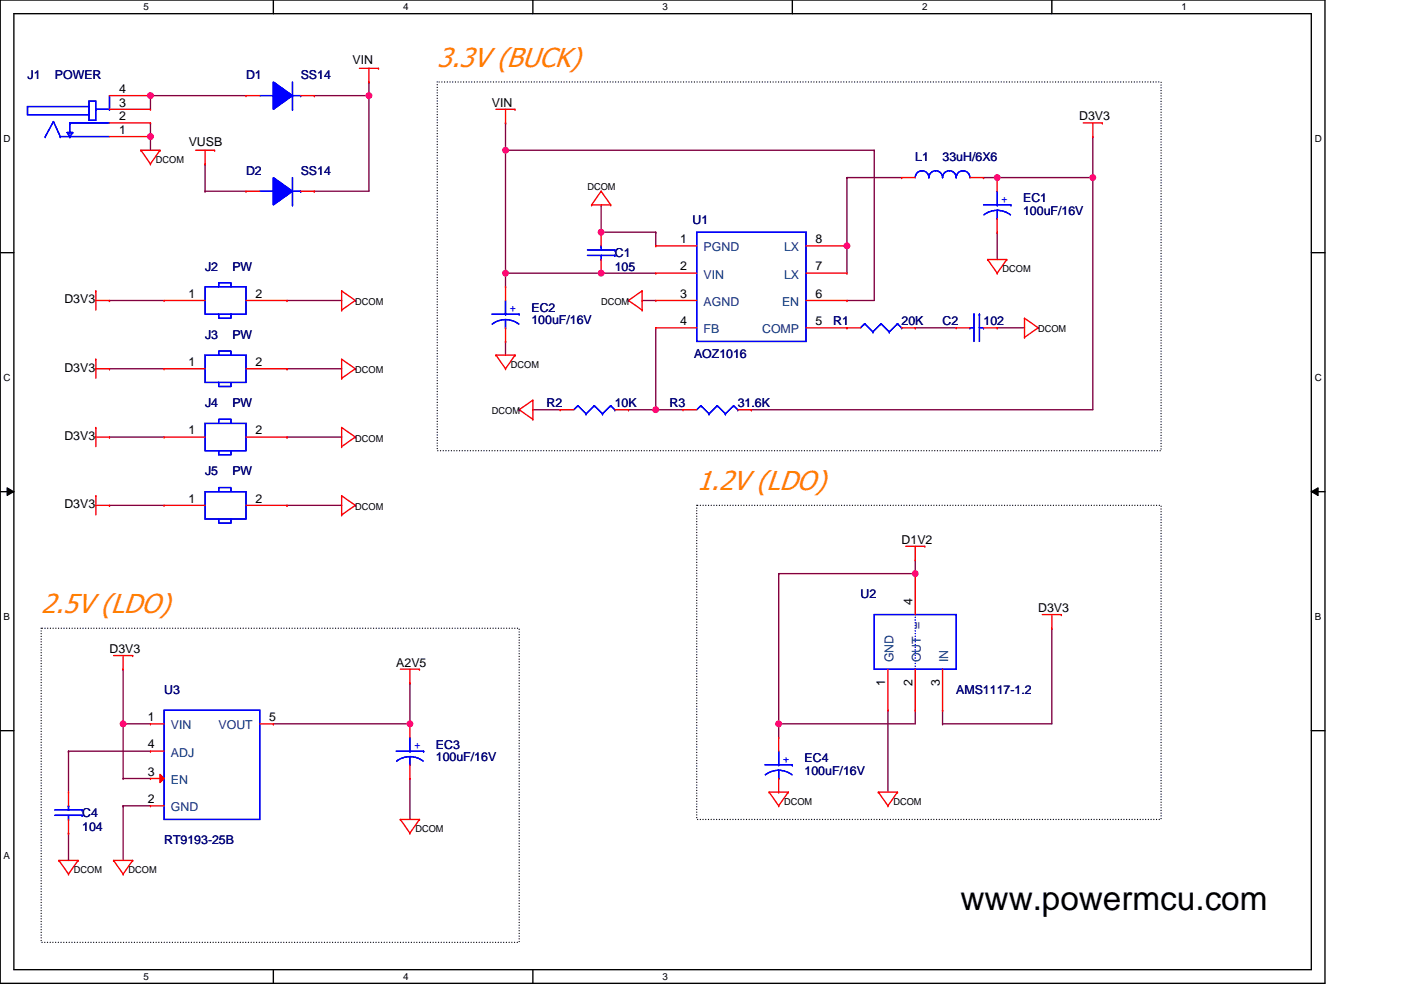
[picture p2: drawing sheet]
<svg xmlns="http://www.w3.org/2000/svg" width="297mm" height="210mm" viewBox="0 0 297 210" stroke-linecap="round" stroke-linejoin="round" font-family="sans-serif">
<path d="M0 0h280.9v208.5h-280.9zM2.9 2.9h275.1v202.7h-275.1z" fill="none" stroke="#000" stroke-width=".29"/>
<g fill="#fff">
<path d="M30.4 .3h1.2v2.3h-1.2z"/>
<path d="M30.4 205.9h1.2v2.3h-1.2z"/>
</g>
<path d="M58 0v2.9M58 205.6v2.9" fill="none" stroke="#000" stroke-width=".29"/>
<g fill="#fff">
<path d="M85.5 .3h1.1v2.3h-1.1z"/>
<path d="M85.5 205.9h1.1v2.3h-1.1z"/>
</g>
<path d="M113 0v2.9M113 205.6v2.9" fill="none" stroke="#000" stroke-width=".29"/>
<g fill="#fff">
<path d="M140.5 .3h1.1v2.3h-1.1z"/>
<path d="M140.5 205.9h1.1v2.3h-1.1z"/>
</g>
<path d="M168 0v2.9" fill="none" stroke="#000" stroke-width=".29"/>
<path d="M195.5 .3h1.2v2.3h-1.2z" fill="#fff"/>
<path d="M223 0v2.9" fill="none" stroke="#000" stroke-width=".29"/>
<g fill="#fff">
<path d="M250.5 .3h1.2v2.3h-1.2z"/>
<path d="M.8 28.2h1.5v2.4h-1.5z"/>
<path d="M278.7 28.2h1.5v2.4h-1.5z"/>
<path d="M.8 78.9h1.5v2.3h-1.5z"/>
<path d="M278.7 78.9h1.5v2.3h-1.5z"/>
</g>
<path d="M0 53.6h2.9M278 53.6h2.9" fill="none" stroke="#000" stroke-width=".29"/>
<g fill="#fff">
<path d="M.8 129.6h1.4v2.3h-1.4z"/>
<path d="M278.7 129.6h1.4v2.3h-1.4z"/>
</g>
<path d="M0 104.2h2.9M278 104.2h2.9" fill="none" stroke="#000" stroke-width=".29"/>
<path d="M1.5 103.4l1.4 .8-1.4 .9zM278 104.2l1.5-.8v1.7z" fill="#000"/>
<path d="M1.5 103.4l1.4 .8-1.4 .9zM278 104.2l1.5-.8v1.7z" fill="none" stroke="#000" stroke-width=".21"/>
<path d="M.8 180.3h1.4v2.3h-1.4z" fill="#fff"/>
<path d="M0 154.9h2.9M278 154.9h2.9" fill="none" stroke="#000" stroke-width=".29"/>
<path d="M92.7 17.4h153.5v78.2h-153.5zM147.7 107.1h98.5v66.6h-98.5zM8.7 133.2h101.4v66.6h-101.4z" fill="none" stroke="#000" stroke-width=".29" stroke-dasharray="0 .6"/>
<path d="M31.9 29h.1M31.9 29v2.9" fill="none" stroke="#800040" stroke-width=".29"/>
<circle cx="31.9" cy="29" r=".58" fill="#f0f"/>
<circle cx="31.9" cy="29" r=".58" fill="none" stroke="#f0f" stroke-width=".29"/>
<path d="M31.9 20.3h.1M31.9 20.3h20.3M66.6 20.3h.1M66.6 20.3h11.6M136.1 63.7h.1M136.1 63.7h2.9M139 86.9h.1M139 86.9h5.8" fill="none" stroke="#800040" stroke-width=".29"/>
<circle cx="139" cy="86.9" r=".58" fill="#f0f"/>
<circle cx="139" cy="86.9" r=".58" fill="none" stroke="#f0f" stroke-width=".29"/>
<path d="M211.4 37.6h.1M211.4 37.6h20.3" fill="none" stroke="#800040" stroke-width=".29"/>
<circle cx="211.4" cy="37.6" r=".58" fill="#f0f"/>
<circle cx="211.4" cy="37.6" r=".58" fill="none" stroke="#f0f" stroke-width=".29"/>
<path d="M127.5 57.9h.1M127.5 57.9h11.5M139 49.2h.1M139 49.2v2.9M113 86.9h.1M113 86.9h5.8" fill="none" stroke="#800040" stroke-width=".29"/>
<circle cx="127.4" cy="57.9" r=".58" fill="#f0f"/>
<circle cx="127.4" cy="57.9" r=".58" fill="none" stroke="#f0f" stroke-width=".29"/>
<path d="M179.6 52.1h.1M179.6 52.1v5.8" fill="none" stroke="#800040" stroke-width=".29"/>
<circle cx="179.6" cy="52.1" r=".58" fill="#f0f"/>
<circle cx="179.6" cy="52.1" r=".58" fill="none" stroke="#f0f" stroke-width=".29"/>
<path d="M127.5 49.2h.1M127.5 49.2h11.5" fill="none" stroke="#800040" stroke-width=".29"/>
<circle cx="127.4" cy="49.2" r=".58" fill="#f0f"/>
<circle cx="127.4" cy="49.2" r=".58" fill="none" stroke="#f0f" stroke-width=".29"/>
<path d="M179.6 37.6h.1M179.6 37.6h11.6M231.7 37.6h.1M231.7 37.6v49.3M139 69.5h.1M139 69.5v17.4M194.1 69.5h.1M194.1 69.5h8.6" fill="none" stroke="#800040" stroke-width=".29"/>
<circle cx="231.7" cy="37.6" r=".58" fill="#f0f"/>
<circle cx="231.7" cy="37.6" r=".58" fill="none" stroke="#f0f" stroke-width=".29"/>
<path d="M185.4 31.9h.1M185.4 31.9v31.8h-5.8M231.7 29h.1M231.7 29v8.6M107.2 57.9h.1M107.2 57.9v2.9M179.6 63.7h.1M211.4 69.5h.1M211.4 69.5h5.8M159.3 86.9h.1M159.3 86.9h72.4" fill="none" stroke="#800040" stroke-width=".29"/>
<circle cx="107.2" cy="57.9" r=".58" fill="#f0f"/>
<circle cx="107.2" cy="57.9" r=".58" fill="none" stroke="#f0f" stroke-width=".29"/>
<g fill="none" stroke="#800040" stroke-width=".29">
<path d="M107.2 31.9h.1M107.2 26.1h.1M107.2 31.9h78.2M107.2 26.1v31.8M179.6 37.6h.1M179.6 37.6v14.5M208.5 37.6h.1M208.5 37.6h2.9M107.2 57.9h.1M107.2 57.9h20.3M127.5 43.4h.1M127.5 43.4v5.8"/>
<path d="M211.4 49.2h.1M211.4 49.2v5.8M107.2 72.4h.1M107.2 72.4v2.9"/>
</g>
<circle cx="107.2" cy="31.9" r=".58" fill="#f0f"/>
<circle cx="107.2" cy="31.9" r=".58" fill="none" stroke="#f0f" stroke-width=".29"/>
<path d="M223 133.2h.1M223 133.2v20.3h-23.2M165.1 153.5h.1M165.1 153.5v2.9M194.1 150.6h.1M194.1 150.6v2.9h-29M199.8 153.5h.1" fill="none" stroke="#800040" stroke-width=".29"/>
<circle cx="165.1" cy="153.5" r=".58" fill="#f0f"/>
<circle cx="165.1" cy="153.5" r=".58" fill="none" stroke="#f0f" stroke-width=".29"/>
<path d="M165.1 121.6h.1M165.1 121.6h29" fill="none" stroke="#800040" stroke-width=".29"/>
<circle cx="194" cy="121.6" r=".58" fill="#f0f"/>
<circle cx="194" cy="121.6" r=".58" fill="none" stroke="#f0f" stroke-width=".29"/>
<path d="M194.1 118.7h.1M194.1 118.7v2.9M165.1 121.6h.1M165.1 121.6v31.9M26.1 153.5h.1M26.1 153.5h5.8M188.3 150.6h.1M188.3 150.6v17.4M199.8 150.6h.1M199.8 150.6v2.9" fill="none" stroke="#800040" stroke-width=".29"/>
<circle cx="26.1" cy="153.5" r=".58" fill="#f0f"/>
<circle cx="26.1" cy="153.5" r=".58" fill="none" stroke="#f0f" stroke-width=".29"/>
<path d="M26.1 141.9h.1M26.1 153.5h.1M26.1 141.9v23.2M86.9 144.8h.1M86.9 144.8v8.7M26.1 165.1h.1M26.1 170.8h.1M26.1 170.8v11.6M26.1 165.1h5.8M26.1 170.8h5.8" fill="none" stroke="#800040" stroke-width=".29"/>
<circle cx="86.9" cy="153.5" r=".58" fill="#f0f"/>
<circle cx="86.9" cy="153.5" r=".58" fill="none" stroke="#f0f" stroke-width=".29"/>
<path d="M31.9 20.3h.1M31.9 20.3v2.9M133.2 86.9h.1M133.2 86.9h5.8M86.9 165.1h.1M86.9 165.1v8.6" fill="none" stroke="#800040" stroke-width=".29"/>
<circle cx="31.9" cy="20.3" r=".58" fill="#f0f"/>
<circle cx="31.9" cy="20.3" r=".58" fill="none" stroke="#f0f" stroke-width=".29"/>
<g fill="none" stroke="#800040" stroke-width=".29">
<path d="M78.2 17.4h.1M78.2 17.4v23.1h-11.6M31.9 26.1h.1M31.9 26.1v2.9M78.2 20.3h.1M66.6 40.5h.1M14.5 159.3h.1M14.5 159.3h17.4M14.5 159.3v8.7M58 153.5h.1M58 153.5h28.9M14.5 176.6h.1"/>
<path d="M14.5 176.6v5.8"/>
</g>
<circle cx="78.2" cy="20.3" r=".58" fill="#f0f"/>
<circle cx="78.2" cy="20.3" r=".58" fill="none" stroke="#f0f" stroke-width=".29"/>
<g fill="none" stroke="#800040" stroke-width=".29">
<path d="M43.5 34.8h.1M43.5 34.8v5.7M43.5 40.5h.1M43.5 40.5h8.7M23.2 63.7h.1M23.2 78.2h.1M23.2 63.7h11.6M23.2 78.2h11.6M60.9 63.7h.1M60.9 78.2h.1M60.9 63.7h11.5M60.9 78.2h11.5"/>
<path d="M23.2 92.7h.1M23.2 92.7h11.6M60.9 92.7h.1M60.9 92.7h11.5M23.2 107.1h.1M23.2 107.1h11.6M60.9 107.1h.1M60.9 107.1h11.5"/>
</g>
<g fill="none" stroke="#f00" stroke-width=".29">
<path d="M76.2 14.5h4.1M78.2 17.4h.1M78.2 14.5v2.9M80.3 14.5h.1M23.2 26.1h8.7M23.2 23.2h8.7M23.2 29h8.7M23.2 20.3h8.7M29.9 31.9h.1M29.9 31.9l2 2.9M29.9 31.9h4M31.9 34.8h.1"/>
<path d="M31.9 23.2h.1M31.9 26.1h.1M31.9 29h.1M31.9 20.3h.1M33.9 31.9h.1M33.9 31.9l-2 2.9M41.5 31.9h4M43.5 34.8h.1M43.5 31.9v2.9M45.5 31.9h.1M105.2 23.2h4M107.2 26.1h.1"/>
<path d="M107.2 23.2v2.9M109.2 23.2h.1M191.2 37.6h.1M191.2 37.6h2.9M205.6 37.6h2.9M208.5 37.6h.1M229.7 26.1h4M231.7 29h.1M231.7 26.1v2.9M233.7 26.1h.1M125.4 43.4h.1M125.4 43.4h4.1"/>
<path d="M127.5 40.5h.1M127.5 40.5l2 2.9M127.5 40.5l-2.1 2.9M129.5 43.4h.1M209.4 55h.1M209.4 55l2 2.9M209.4 55h4M211.4 57.9h.1M213.4 55h.1M213.4 55l-2 2.9M20.3 61.7h.1M20.3 76.2h.1"/>
<path d="M20.3 63.7h2.9M20.3 61.7v4M20.3 76.2v4M20.3 78.2h2.9M23.2 63.7h.1M23.2 78.2h.1M72.4 65.7h.1M72.4 61.7h.1M72.4 76.2h.1M72.4 61.7l2.9 2M72.4 61.7v4M72.4 76.2v4"/>
<path d="M72.4 76.2l2.9 2M75.3 63.7h.1M75.3 78.2h.1M75.3 63.7l-2.9 2M75.3 78.2l-2.9 2M105.2 75.3h.1M105.2 75.3l2 2.9M105.2 75.3h4M107.2 78.2h.1M109.2 75.3h.1M109.2 75.3l-2 2.9M133.2 63.7h.1"/>
<path d="M133.2 63.7l2.9 2M136.1 61.7h.1M136.1 65.7h.1M136.1 61.7l-2.9 2M136.1 61.7v4M217.2 71.5h.1M217.2 67.5h.1M217.2 67.5l2.9 2M217.2 67.5v4M220.1 69.5h.1M220.1 69.5l-2.9 2M20.3 90.6h.1"/>
<path d="M20.3 90.6v4.1M20.3 92.7h2.9M23.2 92.7h.1M34.8 92.7h.1M34.8 92.7h8.7M52.2 92.7h8.7M60.9 92.7h.1M72.4 80.2h.1M72.4 94.7h.1M72.4 90.6h.1M72.4 90.6v4.1M72.4 90.6l2.9 2.1"/>
<path d="M75.3 92.7h.1M75.3 92.7l-2.9 2M110.1 86.9h.1M110.1 86.9l2.9 2M113 84.8h.1M113 88.9h.1M113 84.8l-2.9 2.1M113 84.8v4.1M20.3 105.1h.1M20.3 105.1v4.1M20.3 107.1h2.9M23.2 107.1h.1"/>
<path d="M72.4 109.2h.1M72.4 105.1h.1M72.4 105.1v4.1M72.4 105.1l2.9 2M75.3 107.1h.1M75.3 107.1l-2.9 2.1M192 115.8h4.1M194.1 118.7h.1M194.1 115.8v2.9M196.1 115.8h.1M24.1 139h4M26.1 139v2.9"/>
<path d="M28.1 139h.1M221 130.3h4M223 133.2h.1M223 130.3v2.9M225 130.3h.1M26.1 141.9h.1M31.9 153.5h.1M31.9 153.5h2.9M84.9 141.9h4M86.9 144.8h.1M86.9 153.5h.1M86.9 141.9v2.9"/>
<path d="M86.9 153.5v2.9M88.9 141.9h.1M31.9 170.8h.1M31.9 170.8h2.9M84.9 173.7h.1M84.9 173.7l2 2.9M84.9 173.7h4M86.9 176.6h.1M86.9 165.1h.1M86.9 162.2v2.9M88.9 173.7h.1M88.9 173.7l-2 2.9"/>
<path d="M163.1 168h.1M163.1 168h4M163.1 168l2 2.8M165.1 170.8h.1M167.1 168h.1M167.1 168l-2 2.8M186.2 168h.1M186.2 168l2.1 2.8M186.2 168h4.1M188.3 170.8h.1M190.3 168h.1M190.3 168l-2 2.8"/>
<path d="M12.5 182.4h.1M12.5 182.4h4M12.5 182.4l2 2.9M14.5 185.3h.1M16.5 182.4h.1M16.5 182.4l-2 2.9M24.1 182.4h.1M24.1 182.4l2 2.9M24.1 182.4h4M26.1 185.3h.1M28.1 182.4h.1M28.1 182.4l-2 2.9"/>
</g>
<g fill="none" stroke="#00f" stroke-width=".29">
<path d="M5.8 22.6h13.1v1.7h-13.1zM9.6 29h.1M11.3 25.8h.1M11.3 25.8l1.5 3.2M11.3 25.8l-1.7 3.2M12.8 29h.1M12.8 29h10.4M14.8 26.1h.1M14.8 28.1h.1M14.8 29h.1M14.8 26.1h8.4M14.8 26.1v2"/>
<path d="M15.4 28.1h.1M15.4 28.1h-1.2l.6 .9M15.4 28.1l-.6 .9M18.9 21.4h1.4v4.1h-1.4zM20.3 23.2h.1M20.3 23.2h2.9M23.2 23.2h.1M23.2 20.3v2.9M194.1 37.6v.1a1.44 1.44 0 0 1 1.4-1.5 1.44 1.44 0 0 1 1.4 1.5 1.44 1.44 0 0 1 1.5-1.5 1.44 1.44 0 0 1 1.4 1.5 1.44 1.44 0 0 1 1.5-1.5 1.44 1.44 0 0 1 1.4 1.5 1.44 1.44 0 0 1 1.5-1.5 1.44 1.44 0 0 1 1.4 1.5v-.1M43.5 89.8h8.7v5.8h-8.7zM46.4 89.8v-.9h2.6v.9M46.4 95.6v.8h2.6v-.8"/>
<path d="M34.8 150.6h20.3v23.1h-20.3zM84 159.3h5.8M86.9 159.3h.1M86.9 156.4v2.9M89.8 159.3h.1M86.9 162.2h.1M86.9 160.4l1.5 .3 1.3 .7M86.9 160.4l-1.5 .3-1.3 .7M86.9 160.4v1.8"/>
</g>
<path d="M33.9 164.2l.9 .9-.9 .8z" fill="#f00"/>
<g fill="none" stroke="#f00" stroke-width=".29">
<path d="M211.4 37.6h.1M211.4 37.6v2.9M211.4 49.2h.1M211.4 46.3v2.9M34.8 63.7h.1M34.8 63.7h8.7M52.2 63.7h8.7M60.9 63.7h.1M107.2 60.8h.1M107.2 72.4h.1M107.2 60.8v2.9M107.2 69.5v2.9"/>
<path d="M179.6 69.5h.1M179.6 69.5h2.9M191.2 69.5h2.9M194.1 69.5h.1M202.7 69.5h.1M202.7 69.5h2.9M208.5 69.5h2.9M211.4 69.5h.1M34.8 107.1h.1M34.8 107.1h8.7M52.2 107.1h8.7M60.9 107.1h.1"/>
<path d="M194.1 121.6h.1M194.1 121.6v8.7M31.9 159.3h.1M31.9 159.3h2.9M55.1 153.5h2.9M58 153.5h.1M165.1 156.4h.1M165.1 156.4v2.9M188.3 150.6h.1M188.3 141.9v8.7M194.1 150.6h.1M194.1 141.9v8.7"/>
<path d="M199.8 150.6h.1M199.8 141.9v8.7M14.5 168h.1M14.5 176.6h.1M14.5 168v2.8M14.5 173.7v2.9M31.9 165.1h.1M31.9 165.1h2.9M33.9 164.2l.9 .9-.9 .8zM165.1 168h.1M165.1 165.1v2.9"/>
</g>
<g fill="none" stroke="#00f" stroke-width=".29">
<path d="M208.5 43.4h5.8M211.4 46.3h.1M211.4 43.4h.1M211.4 44.6l1.5 .2 1.3 .8M211.4 44.6l-1.5 .2-1.3 .8M211.4 40.5v2.9M211.4 44.6v1.7M214.3 43.4h.1M43.5 60.8h8.7v5.8h-8.7zM46.4 60.8v-.9h2.6v.9M46.4 66.6v.9h2.6v-.9M104.3 66.6h5.8"/>
<path d="M107.2 69.5h.1M107.2 66.6h.1M107.2 67.8l1.5 .2 1.3 .7M107.2 67.8l-1.5 .2-1.3 .7M107.2 63.7v2.9M107.2 67.8v1.7M110.1 66.6h.1M183.3 68.6h.1M183.3 68.6l-.8 .9M183.3 68.6l1.8 1.8M185.1 70.4h.1M186.8 68.6h.1"/>
<path d="M186.8 68.6l-1.7 1.8M186.8 68.6l1.8 1.8M188.6 70.4h.1M190.3 68.6h.1M190.3 68.6l-1.7 1.8M190.3 68.6l.9 .9M191.2 69.5h.1M205.6 69.5h.1M205.6 69.5h.9M206.5 66.6h.1M206.5 66.6v5.8M207.7 66.6h.1"/>
<path d="M207.7 66.6v5.8M207.7 69.5h.8M208.5 69.5h.1M43.5 104.2h8.7v5.8h-8.7zM46.4 104.2v-.8h2.6v.8M46.4 110v.9h2.6v-.9M185.4 130.3h17.3v11.6h-17.3zM165.1 159.3v2.9M11.6 172.9h5.8M11.6 171.7h5.8M14.5 170.8h.1M14.5 173.7h.1"/>
<path d="M14.5 170.8v.9M14.5 172.9v.8M17.4 172.9h.1M17.4 171.7h.1M162.2 162.2h5.8M165.1 165.1h.1M165.1 162.2h.1M165.1 163.3l1.5 .3 1.3 .7M165.1 163.3l-1.5 .3-1.3 .7M165.1 163.3v1.8M168 162.2h.1"/>
</g>
<path d="M194.1 130.3v11.6M194.1 141.9h.1" fill="none" stroke="#00f" stroke-width=".29" stroke-dasharray="0 .6"/>
<path d="M58 17.4l4 2.9-4 2.9z" fill="#00f"/>
<path d="M58 17.4l4 2.9-4 2.9zM62 17.4v5.8M55.1 20.3h2.9M58 20.3h.1M62 23.2h.1M62 20.3h1.7M63.7 20.3h.1" fill="none" stroke="#00f" stroke-width=".29"/>
<path d="M58 17.4l4 2.9-4 2.9z" fill="#00f"/>
<g fill="none" stroke="#00f" stroke-width=".29">
<path d="M58 17.4l4 2.9-4 2.9zM62 17.4v5.8M55.1 20.3h2.9M58 20.3h.1M62 23.2h.1M62 20.3h1.7M63.7 20.3h.1M122.5 86h.1M122.5 86l-.8 .9M122.5 86l1.8 1.7M124.3 87.7h.1M126 86h.1"/>
<path d="M126 86l-1.7 1.7M126 86l1.7 1.7M127.7 87.7h.1M129.5 86h.1M129.5 86l-1.8 1.7M129.5 86l.8 .9M130.3 86.9h.1"/>
</g>
<path d="M52.2 20.3h.1M52.2 20.3h2.9M63.7 20.3h2.9M66.6 20.3h.1M118.8 86.9h.1M118.8 86.9h2.9M130.3 86.9h2.9M133.2 86.9h.1" fill="none" stroke="#f00" stroke-width=".29"/>
<path d="M58 37.6l4 2.9-4 2.9z" fill="#00f"/>
<path d="M58 37.6l4 2.9-4 2.9zM62 37.6v5.8M55.1 40.5h2.9M58 40.5h.1M62 43.4h.1M62 40.5h1.7M63.7 40.5h.1" fill="none" stroke="#00f" stroke-width=".29"/>
<path d="M58 37.6l4 2.9-4 2.9z" fill="#00f"/>
<g fill="none" stroke="#00f" stroke-width=".29">
<path d="M58 37.6l4 2.9-4 2.9zM62 37.6v5.8M55.1 40.5h2.9M58 40.5h.1M62 43.4h.1M62 40.5h1.7M63.7 40.5h.1M124.6 54.2h5.7M124.6 53h5.7M127.5 52.1h.1M127.5 55h.1M127.5 52.1v.9"/>
<path d="M127.5 54.2v.8M130.3 54.2h.1M130.3 53h.1M147.7 49.2h23.2v23.2h-23.2zM43.5 75.3h8.7v5.8h-8.7zM46.4 75.3v-.9h2.6v.9M46.4 81.1v.9h2.6v-.9M148.6 86h.1M148.6 86l-.9 .9M148.6 86l1.7 1.7M150.3 87.7h.1M152.1 86h.1"/>
<path d="M152.1 86l-1.8 1.7M152.1 86l1.7 1.7M153.8 87.7h.1M155.5 86h.1M155.5 86l-1.7 1.7M155.5 86l.9 .9M156.4 86.9h.1"/>
</g>
<g fill="none" stroke="#f00" stroke-width=".29">
<path d="M52.2 40.5h.1M52.2 40.5h2.9M63.7 40.5h2.9M66.6 40.5h.1M127.5 49.2h.1M127.5 57.9h.1M127.5 49.2v2.9M127.5 55v2.9M139 52.1h.1M139 57.9h.1M139 52.1h8.7M139 57.9h8.7"/>
<path d="M170.9 52.1h8.7M170.9 57.9h8.7M179.6 57.9h.1M179.6 52.1h.1M34.8 78.2h.1M34.8 78.2h8.7M52.2 78.2h8.7M60.9 78.2h.1M139 63.7h.1M139 69.5h.1M139 63.7h8.7M139 69.5h8.7"/>
<path d="M170.9 63.7h8.7M170.9 69.5h8.7M179.6 69.5h.1M179.6 63.7h.1M144.8 86.9h.1M144.8 86.9h2.9M156.4 86.9h2.9M159.3 86.9h.1"/>
</g>
<circle cx="31.9" cy="29" r=".58" fill="#f0f"/>
<circle cx="31.9" cy="29" r=".58" fill="none" stroke="#f0f" stroke-width=".29"/>
<circle cx="139" cy="86.9" r=".58" fill="#f0f"/>
<circle cx="139" cy="86.9" r=".58" fill="none" stroke="#f0f" stroke-width=".29"/>
<circle cx="211.4" cy="37.6" r=".58" fill="#f0f"/>
<circle cx="211.4" cy="37.6" r=".58" fill="none" stroke="#f0f" stroke-width=".29"/>
<circle cx="127.4" cy="57.9" r=".58" fill="#f0f"/>
<circle cx="127.4" cy="57.9" r=".58" fill="none" stroke="#f0f" stroke-width=".29"/>
<circle cx="179.6" cy="52.1" r=".58" fill="#f0f"/>
<circle cx="179.6" cy="52.1" r=".58" fill="none" stroke="#f0f" stroke-width=".29"/>
<circle cx="127.4" cy="49.2" r=".58" fill="#f0f"/>
<circle cx="127.4" cy="49.2" r=".58" fill="none" stroke="#f0f" stroke-width=".29"/>
<circle cx="231.7" cy="37.6" r=".58" fill="#f0f"/>
<circle cx="231.7" cy="37.6" r=".58" fill="none" stroke="#f0f" stroke-width=".29"/>
<circle cx="107.2" cy="57.9" r=".58" fill="#f0f"/>
<circle cx="107.2" cy="57.9" r=".58" fill="none" stroke="#f0f" stroke-width=".29"/>
<circle cx="107.2" cy="31.9" r=".58" fill="#f0f"/>
<circle cx="107.2" cy="31.9" r=".58" fill="none" stroke="#f0f" stroke-width=".29"/>
<circle cx="165.1" cy="153.5" r=".58" fill="#f0f"/>
<circle cx="165.1" cy="153.5" r=".58" fill="none" stroke="#f0f" stroke-width=".29"/>
<circle cx="194" cy="121.6" r=".58" fill="#f0f"/>
<circle cx="194" cy="121.6" r=".58" fill="none" stroke="#f0f" stroke-width=".29"/>
<circle cx="26.1" cy="153.5" r=".58" fill="#f0f"/>
<circle cx="26.1" cy="153.5" r=".58" fill="none" stroke="#f0f" stroke-width=".29"/>
<circle cx="86.9" cy="153.5" r=".58" fill="#f0f"/>
<circle cx="86.9" cy="153.5" r=".58" fill="none" stroke="#f0f" stroke-width=".29"/>
<circle cx="31.9" cy="20.3" r=".58" fill="#f0f"/>
<circle cx="31.9" cy="20.3" r=".58" fill="none" stroke="#f0f" stroke-width=".29"/>
<circle cx="78.2" cy="20.3" r=".58" fill="#f0f"/>
<circle cx="78.2" cy="20.3" r=".58" fill="none" stroke="#f0f" stroke-width=".29"/>
<text font-size="7.1" x="203.7" y="192.9">www.powermcu.com</text>
<g font-size="5.8" fill="#ff8000">
<text x="92.7" y="14.2">3.3V (BUCK)</text>
<text x="147.7" y="104">1.2V (LDO)</text>
<text x="8.7" y="130">2.5V (LDO)</text>
</g>
<g font-size="2.6" fill="#000080">
<text x="5.8" y="16.8">J1</text>
<text x="11.6" y="16.8">POWER</text>
<text x="52.2" y="16.8">D1</text>
<text x="63.7" y="16.8">SS14</text>
<text x="194.1" y="34.2">L1</text>
<text x="199.8" y="34.2">33uH/6X6</text>
<text x="52.2" y="37.1">D2</text>
<text x="63.7" y="37.1">SS14</text>
<text x="146.9" y="47.5">U1</text>
<text x="216.9" y="42.9">EC1</text>
<text x="216.9" y="45.5">100uF/16V</text>
<text x="43.5" y="57.4">J2</text>
<text x="49.3" y="57.4">PW</text>
<text x="130.3" y="54.5">C1</text>
<text x="130.3" y="57.4">105</text>
<text x="43.5" y="71.9">J3</text>
<text x="49.3" y="71.9">PW</text>
<text x="112.7" y="66.1">EC2</text>
<text x="112.7" y="68.7">100uF/16V</text>
<text x="176.7" y="69">R1</text>
<text x="191.2" y="69">20K</text>
<text x="199.8" y="69">C2</text>
<text x="208.5" y="69">102</text>
<text x="147.1" y="75.9">AOZ1016</text>
<text x="43.5" y="86.3">J4</text>
<text x="49.3" y="86.3">PW</text>
<text x="115.9" y="86.3">R2</text>
<text x="130.3" y="86.3">10K</text>
<text x="141.9" y="86.3">R3</text>
<text x="156.4" y="86.3">31.6K</text>
<text x="43.5" y="100.8">J5</text>
<text x="49.3" y="100.8">PW</text>
<text x="182.5" y="126.9">U2</text>
<text x="34.8" y="147.1">U3</text>
<text x="202.7" y="147.1">AMS1117-1.2</text>
<text x="92.4" y="158.7">EC3</text>
<text x="92.4" y="161.3">100uF/16V</text>
<text x="170.6" y="161.6">EC4</text>
<text x="170.6" y="164.2">100uF/16V</text>
<text x="17.4" y="173.2">C4</text>
<text x="17.4" y="176.1">104</text>
<text x="34.8" y="179">RT9193-25B</text>
</g>
<g font-size="2.6">
<text x="74.8" y="13.7">VIN</text>
<text x="25.2" y="22.6">3</text>
<text x="25.2" y="19.7">4</text>
<text x="104.3" y="22.6">VIN</text>
<text x="25.2" y="25.5">2</text>
<text x="25.2" y="28.4">1</text>
<text x="228.8" y="25.5">D3V3</text>
<text x="40" y="31">VUSB</text>
<text x="144.2" y="51.5">1</text>
<text x="172.9" y="51.5">8</text>
<text x="144.2" y="57.3">2</text>
<text x="172.9" y="57.3">7</text>
<text x="13.7" y="64.3">D3V3</text>
<text x="40" y="63.1">1</text>
<text x="54.2" y="63.1">2</text>
<text x="144.2" y="63.1">3</text>
<text x="172.9" y="63.1">6</text>
<text x="144.2" y="68.9">4</text>
<text x="172.9" y="68.9">5</text>
<text x="40" y="77.6">1</text>
<text x="54.2" y="77.6">2</text>
<text x="13.7" y="78.8">D3V3</text>
<text x="13.7" y="93.3">D3V3</text>
<text x="40" y="92.1">1</text>
<text x="54.2" y="92.1">2</text>
<text x="13.7" y="107.8">D3V3</text>
<text x="40" y="106.6">1</text>
<text x="54.2" y="106.6">2</text>
<text x="191.2" y="115.3">D1V2</text>
<text x="193.5" y="128.3" transform="rotate(-90 193.5 128.3)">4</text>
<text x="220.1" y="129.8">D3V3</text>
<text x="23.2" y="138.5">D3V3</text>
<text x="84" y="141.4">A2V5</text>
<text x="187.7" y="145.4" transform="rotate(-90 187.7 145.4)">1</text>
<text x="193.5" y="145.4" transform="rotate(-90 193.5 145.4)">2</text>
<text x="199.3" y="145.4" transform="rotate(-90 199.3 145.4)">3</text>
<text x="31.3" y="152.9">1</text>
<text x="57.1" y="152.9">5</text>
<text x="31.3" y="158.7">4</text>
<text x="31.3" y="164.5">3</text>
<text x="31.3" y="170.3">2</text>
</g>
<g font-size="2.6" fill="#00f">
<text x="212.3" y="43">+</text>
<text x="108.1" y="66.2">+</text>
<text x="87.8" y="158.8">+</text>
<text x="166" y="161.7">+</text>
</g>
<g font-size="2.6" fill="#004080">
<text x="149.2" y="53.3">PGND</text>
<text x="166.2" y="53.3">LX</text>
<text x="149.2" y="59.1">VIN</text>
<text x="166.2" y="59.1">LX</text>
<text x="149.2" y="64.9">AGND</text>
<text x="165.8" y="64.9">EN</text>
<text x="149.2" y="70.7">FB</text>
<text x="161.6" y="70.7">COMP</text>
<text x="189.5" y="140.4" transform="rotate(-90 189.5 140.4)">GND</text>
<text x="195.3" y="140.4" transform="rotate(-90 195.3 140.4)">OUT =</text>
<text x="201" y="140.4" transform="rotate(-90 201 140.4)">IN</text>
<text x="36.2" y="154.7">VIN</text>
<text x="46.3" y="154.7">VOUT</text>
<text x="36.2" y="160.4">ADJ</text>
<text x="36.2" y="166.2">EN</text>
<text x="36.2" y="172">GND</text>
</g>
<g font-size="2.1">
<text x="30.4" y="2.2">5</text>
<text x="85.5" y="2.2">4</text>
<text x="140.5" y="2.2">3</text>
<text x="195.5" y="2.2">2</text>
<text x="250.5" y="2.2">1</text>
<text x=".8" y="30.1">D</text>
<text x="278.7" y="30.1">D</text>
<text x=".8" y="80.8">C</text>
<text x="278.7" y="80.8">C</text>
<text x=".8" y="131.5">B</text>
<text x="278.7" y="131.5">B</text>
<text x=".8" y="182.1">A</text>
<text x="30.4" y="207.8">5</text>
<text x="85.5" y="207.8">4</text>
<text x="140.5" y="207.8">3</text>
</g>
<g font-size="2">
<text x="33.1" y="34.6">DCOM</text>
<text x="124.6" y="40.4">DCOM</text>
<text x="212.6" y="57.7">DCOM</text>
<text x="75.3" y="64.7">DCOM</text>
<text x="127.5" y="64.7">DCOM</text>
<text x="220.1" y="70.5">DCOM</text>
<text x="108.3" y="78">DCOM</text>
<text x="75.3" y="79.2">DCOM</text>
<text x="104.3" y="87.8">DCOM</text>
<text x="75.3" y="93.6">DCOM</text>
<text x="75.3" y="108.1">DCOM</text>
<text x="166.3" y="170.7">DCOM</text>
<text x="189.4" y="170.7">DCOM</text>
<text x="88.1" y="176.4">DCOM</text>
<text x="15.7" y="185.1">DCOM</text>
<text x="27.3" y="185.1">DCOM</text>
</g>
</svg>
